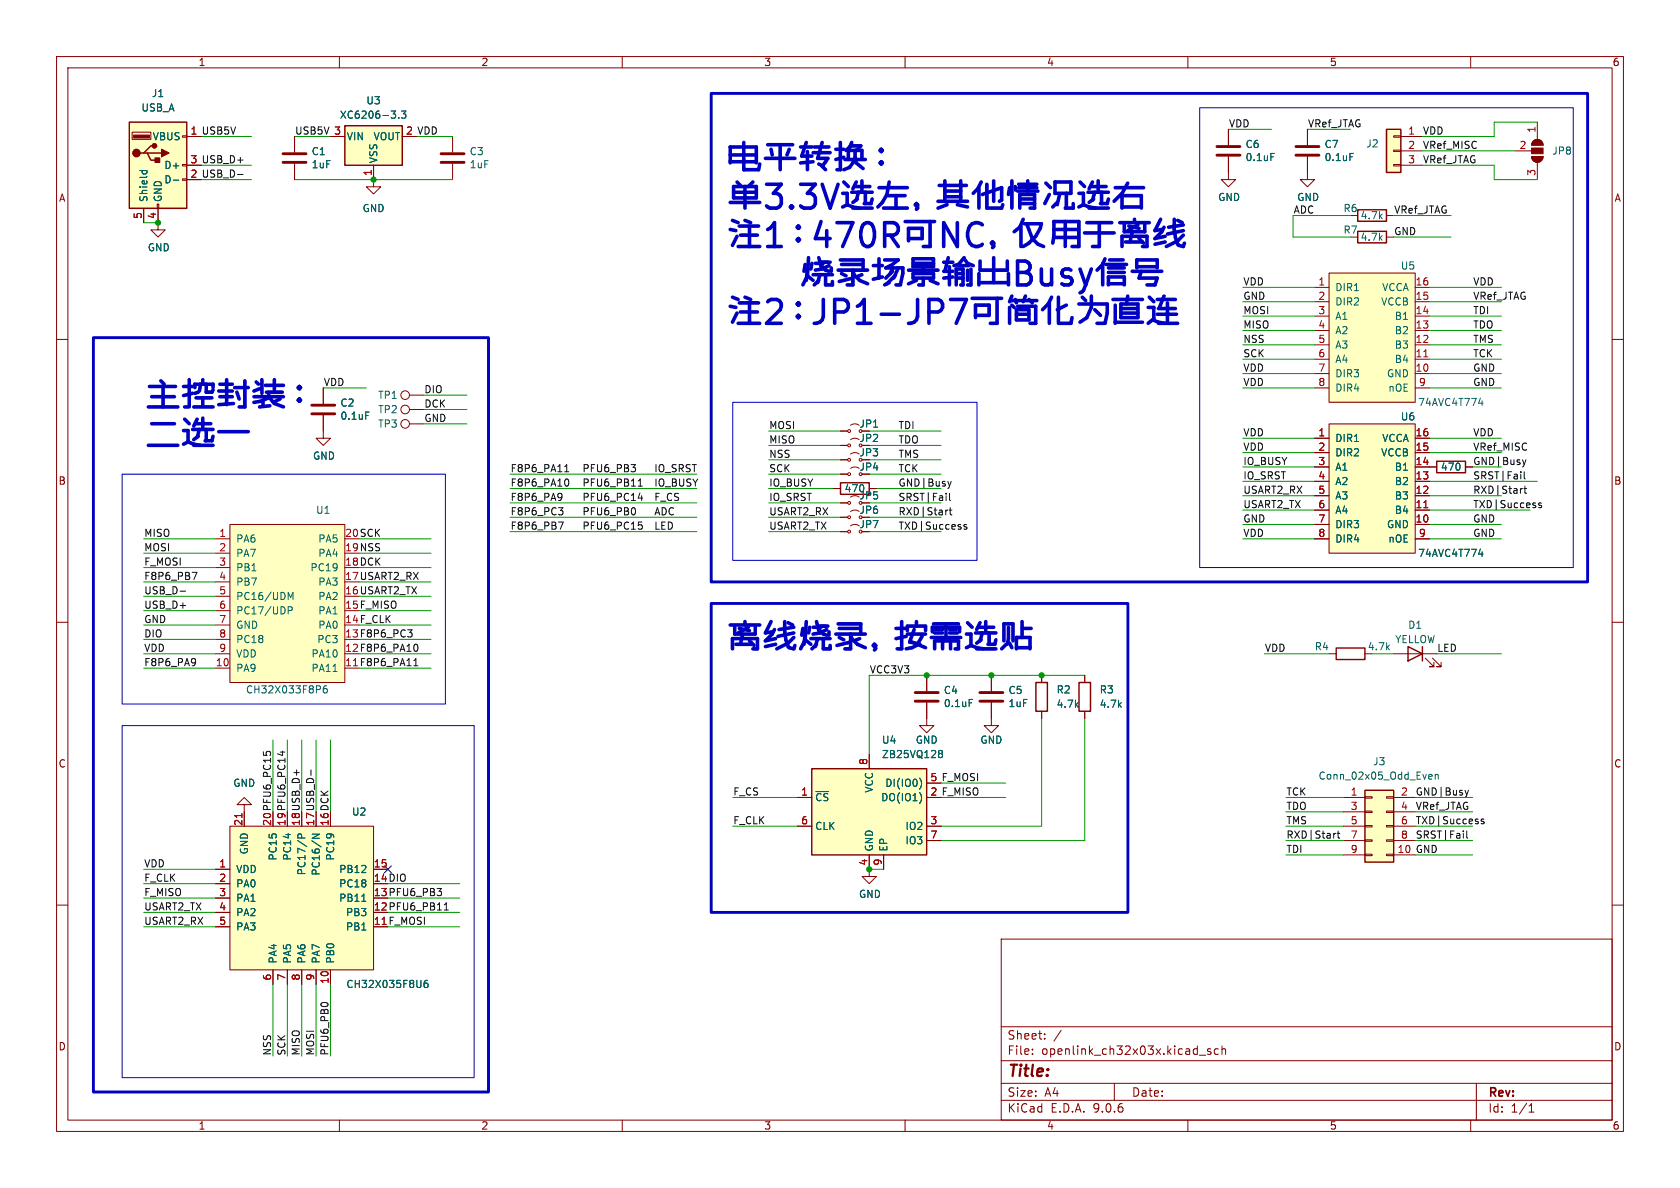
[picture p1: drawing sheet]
<svg xmlns="http://www.w3.org/2000/svg" width="297mm" height="210mm" viewBox="0 0 297 210" stroke-linecap="round" stroke-linejoin="round" font-family="sans-serif">
<g fill="none" stroke="#840000" stroke-width=".18">
<path d="M10 10h277v190h-277zM12 12h273v186h-273zM60 10v2M110 10v2M160 10v2M210 10v2M260 10v2M52.1 24.1v2.8M52.1 29v2.8M10 60h2M285 60h2M10 110h2"/>
<path d="M285 110h2M10 160h2M177 166h108v32h-108zM285 160h2M60 198v2M110 198v2M160 198v2M177 194.5h108M177 191.5h108M177 187.5h108M177 181.5h108M182.5 186.3v.1"/>
<path d="M182.5 185.5v.1M184.7 183.6v.1M184.7 182.8v.1M187.6 182.1l-1.3 2M197 191.5v3M210 198v2M212 186.5h1.2M214 185.5l-.3-.1-.2 .2v.2l.5 .2v.3h-.5M215.4 185.5l-.4-.1-.3 .3v.4l.1 .2h.6M216 185.5l.2-.1 .4 .1 .1 .9M216 184.9v1.5M260 198v2"/>
<path d="M261 191.5v6.5M270.3 196.6h.9M270.3 195.5l.4-.4v1.5"/>
</g>
<path d="M50 28.7h4.1M50 27.2h4.1" fill="none" stroke="#840000" stroke-width=".51"/>
<path d="M22.9 21.6h10.1v15.2h-10.1z" fill="#ffffc2"/>
<path d="M22.9 21.6h10.1v15.2h-10.1zM25.4 27.1h.6l.7 1.2h1.2M26 27.1h2.6M27.3 25.8h-.6l-1.3 1.3h-.6" fill="none" stroke="#840000" stroke-width=".25"/>
<g fill="#840000" stroke="#840000" stroke-width=".25">
<path d="M27.4 27.9h.8v.8h-.8z"/>
<path d="M28.6 26.4l1.2 .7-1.2 .6z"/>
<circle cx="24.1" cy="27.1" r=".63"/>
<circle cx="27.3" cy="25.8" r=".38"/>
</g>
<path d="M23.6 23.9h2.8v.5h-2.8z" fill="#840000" stroke="#840000" stroke-width=".18"/>
<path d="M23.4 23.4h3.3v1.2h-3.3zM25.4 36.8v2.6M27.8 36.1h.3v.7h-.3zM27.9 36.8v2.6M32.3 24h.7v.3h-.7zM32.3 29.1h.7v.2h-.7zM32.3 31.6h.7v.3h-.7zM33 24.1h2.6M33 29.2h2.6" fill="none" stroke="#840000" stroke-width=".18"/>
<path d="M24.7 30.2h1.3M25.2 30.2l-.1 .3M25.9 30.2l.1 .3M30.6 31.8h1" fill="none" stroke="#006464" stroke-width=".18"/>
<path d="M61 22.2h10.1v7h-10.1z" fill="#ffffc2"/>
<path d="M61 22.2h10.1v7h-10.1z" fill="none" stroke="#840000" stroke-width=".25"/>
<path d="M58.4 24.1h2.6M66 29.2v2.6" fill="none" stroke="#840000" stroke-width=".18"/>
<path d="M71 19.6h.8l-.5 .5 .4 .1v.6l-.2 .1-.5-.1M70.5 20.8v.1" fill="none" stroke="#006464" stroke-width=".18"/>
<path d="M241.3 139.7h5.1v12.7h-5.1z" fill="#ffffc2"/>
<path d="M254 81.5h5.1v2.1h-5.1zM241.3 139.7h5.1v12.7h-5.1z" fill="none" stroke="#840000" stroke-width=".25"/>
<g fill="none" stroke="#840000" stroke-width=".18">
<path d="M57.1 73.4v4.1h1.3l-1.3 1.2-1.2-1.2h1.2M57.1 68.6v2.8M252.7 82.6h1.3M259.1 82.6h1.2M237.5 141h3.8M237.5 143.5h3.8M237.5 146.1h3.8M237.5 148.6h3.8M237.5 151.1h3.8M241.3 140.8h1.3v.3h-1.3zM241.3 143.4h1.3v.2h-1.3zM241.3 145.9h1.3v.3h-1.3z"/>
<path d="M241.3 148.5h1.3v.2h-1.3zM241.3 151h1.3v.3h-1.3zM245.1 140.8h1.3v.3h-1.3zM245.1 143.4h1.3v.2h-1.3zM245.1 145.9h1.3v.3h-1.3zM245.1 148.5h1.3v.2h-1.3zM245.1 151h1.3v.3h-1.3zM246.4 141h3.8M246.4 143.5h3.8M246.4 146.1h3.8M246.4 148.6h3.8M246.4 151.1h3.8"/>
</g>
<path d="M64.7 72.8h.6M252.8 136.9l.3 .1 .1 .2-.6 .1M253.1 137.7h-.3M253.7 137l.2-.1 .3 .1 .1 .7M253.7 136.9v.8" fill="none" stroke="#006464" stroke-width=".18"/>
<path d="M55.1 73.2h4.1M55.1 71.6h4.1" fill="none" stroke="#840000" stroke-width=".51"/>
<path d="M40.6 92.7h20.4v28h-20.4z" fill="#ffffc2"/>
<g fill="none" stroke="#840000" stroke-width=".18">
<path d="M66 31.8v1.2h1.3l-1.3 1.3-1.2-1.3h1.2M72.4 74.9h2.5M72.4 72.4h2.5M72.4 69.9h2.5M38.1 95.3h2.5M38.1 97.8h2.5M40.6 92.7h20.4v28h-20.4zM38.1 100.3h2.5M38.1 102.9h2.5M38.1 105.4h2.5M38.1 108h2.5M38.1 110.5h2.5"/>
<path d="M38.1 113h2.5M38.1 115.6h2.5M38.1 118.1h2.5"/>
<circle cx="71.6" cy="72.4" r=".76"/>
<circle cx="71.6" cy="74.9" r=".76"/>
<circle cx="71.6" cy="69.8" r=".76"/>
</g>
<path d="M50.9 104.7l.5 .9 .4-.9v1.3M50.9 107.9h.7l.1-.2-.1-.3-.7-.1v1.2M58.9 118.7h.7M57.8 121.2l-.4 .1a.86 .86 0 0 0 0 1.2l.4-.1 .1-.4-.3-.3h-.2l-.3 .3" fill="none" stroke="#006464" stroke-width=".18"/>
<path d="M40.6 146.1h25.4v25.4h-25.4z" fill="#ffffc2"/>
<g fill="none" stroke="#840000" stroke-width=".18">
<path d="M27.9 39.4v1.2h1.3l-1.3 1.3-1.2-1.3h1.2M80 24.1v2.8M80 29v2.8M217.2 27.7v4.1h1.2l-1.2 1.2-1.3-1.2h1.3M217.2 22.9v2.8M268 26.7h2.8M270.8 27.7h2a1.02 1.02 0 0 1-1 1 1.02 1.02 0 0 1-1-1zM271.1 24.9a1.02 1.02 0 0 1 1.1-.2 1.02 1.02 0 0 1 .6 1h-2zM271.8 21.6v3M271.8 28.7v3.1M148.6 78.7h1.3M148.6 76.2h1.3"/>
<path d="M150.4 77.7l.8-.2 .7 .2M150.4 75.2l.8-.3 .7 .3M148.6 81.3h1.3M150.4 80.3l.8-.3 .7 .3M234.9 115.6h1.3M246.4 115.6h7.6M252 116.3l1.5 1.6h-.8h.8v-.8M253.2 116.3l1.6 1.6h-.8h.8v-.8M38.1 153.7h2.5M38.1 156.2h2.5M38.1 158.8h2.5M40.6 146.1h25.4v25.4h-25.4z"/>
<path d="M43.2 142.2h1.2l-1.2-1.2-1.3 1.2h1.3v3.9M66 153.7h2.6M38.1 161.3h2.5M38.1 163.8h2.5M48.3 171.5v2.5M50.8 171.5v2.5M53.3 171.5v2.5M55.9 171.5v2.5M58.4 171.5v2.5"/>
<circle cx="150.1" cy="78.7" r=".25"/>
<circle cx="150.1" cy="76.2" r=".25"/>
<circle cx="152.1" cy="78.7" r=".25"/>
<circle cx="152.1" cy="76.2" r=".25"/>
<circle cx="150.1" cy="81.3" r=".25"/>
<circle cx="152.1" cy="81.3" r=".25"/>
</g>
<path d="M42.8 143.8v.7" fill="none" stroke="#a90000" stroke-width=".18"/>
<path d="M224.7 27.1h.6M53.3 148.1v-.6l-.2-.1-.3 .1-.2 .6h1.3M55.2 147.5h1.3l-1.3 .7h1.3M64 159.3h.7M75.6 173.3l-.4 .1a.86 .86 0 0 0 0 1.2l.4-.2 .1-.4-.3-.2h-.3l-.1 .2" fill="none" stroke="#006464" stroke-width=".18"/>
<path d="M78 28.7h4M78 27.2h4M215.1 27.4h4.1M215.1 25.9h4.1" fill="none" stroke="#840000" stroke-width=".51"/>
<path d="M236.2 114.6h5.1v2h-5.1zM248.9 114.3l2.6 1.3-2.6 1.2zM251.5 114.3v2.5" fill="none" stroke="#840000" stroke-width=".25"/>
<g fill="#840000" stroke="#840000" stroke-width=".18">
<path d="M271.1 24.9a1.02 1.02 0 0 1 1.1-.2 1.02 1.02 0 0 1 .6 1h-2z"/>
<path d="M270.8 26.2h2v1h-2z"/>
<path d="M270.8 27.7h2a1.02 1.02 0 0 1-1 1 1.02 1.02 0 0 1-1-1z"/>
</g>
<path d="M234.9 74.9h15.3v22.9h-15.3z" fill="#ffffc2"/>
<g fill="none" stroke="#840000" stroke-width=".18">
<path d="M232.4 77.5h2.5M234.9 74.9h15.3v22.9h-15.3zM250.2 77.5h2.5M232.4 82.6h2.5M232.4 85.1h2.5M232.4 87.6h2.5M232.4 90.2h2.5M232.4 92.7h2.5M232.4 95.3h2.5M232.4 80h2.5M250.2 82.6h2.5M250.2 85.1h2.5"/>
<path d="M250.2 87.6h2.5M250.2 90.2h2.5M250.2 92.7h2.5M250.2 95.3h2.5M250.2 80h2.5M153.7 153.7v1.2h1.2l-1.2 1.3-1.3-1.3h1.3"/>
</g>
<path d="M251.7 89.8h.7" fill="none" stroke="#a90000" stroke-width=".18"/>
<path d="M261.4 97.9h.8M262 97.5v.9" fill="none" stroke="#006464" stroke-width=".18"/>
<path d="M143.5 135.9h20.3v15.2h-20.3z" fill="#ffffc2"/>
<path d="M143.5 135.9h20.3v15.2h-20.3zM183.1 120.7h2.1v5h-2.1zM190.8 120.7h2v5h-2z" fill="none" stroke="#840000" stroke-width=".25"/>
<g fill="none" stroke="#840000" stroke-width=".18">
<path d="M231.1 22.9v2.8M231.1 27.7v2.8M163.8 119.4v2.8M175.3 119.4v2.8M184.1 119.4v1.3M191.8 119.4v1.3M153.7 133.4v2.5M163.8 124.2v4.1h1.3l-1.3 1.2-1.2-1.2h1.2M163.8 138.4h2.6M175.3 124.2v4.1h1.2l-1.2 1.2-1.3-1.2h1.3M184.1 125.7v1.3M191.8 125.7v1.3"/>
<path d="M141 141h2.5M141 146.1h2.5M153.7 151.1v2.6M156.2 151.1v2.6M163.8 146.1h2.6M163.8 148.6h2.6"/>
</g>
<path d="M238.6 27.1h.7M162.6 137.6a1.49 1.49 0 0 1 0 1.8M166 133.1l.1 .1M166 132.7h.4l.2 .1v.2l-.2 .2M166.1 133.2h.3M166.1 133.2l-.1 .1M166.4 133.2l.2 .2v.4l-.2 .1h-.4M171.3 123.6h.6M162.9 140.6v.9" fill="none" stroke="#006464" stroke-width=".18"/>
<path d="M229.1 27.4h4.1M229.1 25.9h4.1M161.8 124h4.1M161.8 122.4h4.1M173.2 124h4.1M173.2 122.4h4.1" fill="none" stroke="#840000" stroke-width=".51"/>
<path d="M245.1 22.9h2.5v7.6h-2.5z" fill="#ffffc2"/>
<path d="M240 37.1h5.1v2h-5.1zM245.1 22.9h2.5v7.6h-2.5zM240 40.9h5.1v2h-5.1z" fill="none" stroke="#840000" stroke-width=".25"/>
<path d="M231.1 30.5v1.3h1.3l-1.3 1.2-1.2-1.2h1.2M245.1 38.1h1.3M246.4 24h1.2v.3h-1.2zM246.4 26.5h1.2v.3h-1.2zM246.4 29.1h1.2v.2h-1.2zM247.6 24.1h3.9M247.6 26.7h3.9M247.6 29.2h3.9M245.1 41.9h1.3" fill="none" stroke="#840000" stroke-width=".18"/>
<path d="M234.9 48.3h15.3v22.8h-15.3z" fill="#ffffc2"/>
<g fill="none" stroke="#840000" stroke-width=".18">
<path d="M25.4 36.8v2.6M27.9 36.8v2.6M33 24.1h2.6M33 29.2h2.6M52.1 24.1v2.8M52.1 29v2.8M58.4 24.1h2.6M66 29.2v2.6M217.2 22.9v2.8M217.2 27.7v2.8M231.1 22.9v2.8M231.1 27.7v2.8"/>
<path d="M232.4 55.9h2.5M232.4 58.4h2.5M232.4 50.8h2.5M232.4 53.3h2.5M234.9 48.3h15.3v22.8h-15.3zM250.2 55.9h2.5M250.2 58.4h2.5M250.2 50.8h2.5M250.2 53.3h2.5M57.1 68.6v2.8M57.1 73.4v2.8M148.6 78.7h1.3"/>
<path d="M148.6 76.2h1.3M232.4 61h2.5M232.4 63.5h2.5M232.4 66h2.5M232.4 68.6h2.5M232.4 77.5h2.5M250.2 61h2.5M250.2 63.5h2.5M250.2 66h2.5M250.2 68.6h2.5M250.2 77.5h2.5M147.3 86.4h1.3"/>
<path d="M148.6 94h1.3M148.6 91.4h1.3M148.6 88.9h1.3M148.6 83.8h1.3M148.6 81.3h1.3M150.4 93l.8-.3 .7 .3M150.4 90.4l.8-.2 .7 .2M150.4 87.9l.8-.3 .7 .3M150.4 82.8l.8-.3 .7 .3M153.7 86.4h1.2M232.4 82.6h2.5M232.4 85.1h2.5"/>
<path d="M232.4 87.6h2.5M232.4 90.2h2.5M232.4 92.7h2.5M232.4 95.3h2.5M232.4 80h2.5M250.2 82.6h3.8M250.2 85.1h2.5M250.2 87.6h2.5M250.2 90.2h2.5M250.2 92.7h2.5M250.2 95.3h2.5M250.2 80h2.5"/>
<path d="M259.1 82.6h1.2M163.8 119.4v2.8M175.3 119.4v2.8M184.1 119.4v1.3M191.8 119.4v1.3M153.7 133.4v2.5M163.8 138.4h2.6M163.8 124.2v2.8M175.3 124.2v2.8M184.1 125.7v1.3M191.8 125.7v1.3M38.1 153.7h2.5"/>
<path d="M38.1 156.2h2.5M38.1 158.8h2.5M43.2 143.5v2.6M66 153.7h2.6M141 141h2.5M141 146.1h2.5M153.7 151.1v2.6M156.2 151.1v2.6M163.8 146.1h2.6M163.8 148.6h2.6M38.1 161.3h2.5M38.1 163.8h2.5"/>
<path d="M48.3 171.5v2.5M50.8 171.5v2.5M53.3 171.5v2.5M55.9 171.5v2.5M58.4 171.5v2.5"/>
<circle cx="150.1" cy="91.4" r=".25"/>
<circle cx="150.1" cy="88.9" r=".25"/>
<circle cx="150.1" cy="83.8" r=".25"/>
<circle cx="150.1" cy="94" r=".25"/>
<circle cx="152.1" cy="94" r=".25"/>
<circle cx="152.1" cy="88.9" r=".25"/>
<circle cx="152.1" cy="83.8" r=".25"/>
<circle cx="152.1" cy="91.4" r=".25"/>
</g>
<path d="M251.7 63.1h.7M251.7 89.8h.7M42.8 143.8v.7" fill="none" stroke="#a90000" stroke-width=".18"/>
<g fill="none" stroke="#006464" stroke-width=".18">
<path d="M71 19.6h.8l-.5 .5 .4 .1v.6l-.2 .1-.5-.1M24.7 30.2h1.3M25.2 30.2l-.1 .3M25.9 30.2l.1 .3M30.6 31.8h1M70.5 20.8v.1M224.7 27.1h.6M238.6 27.1h.7M64.7 72.8h.6M261.4 71.3h.8M262 70.9v.8M261.4 97.9h.8"/>
<path d="M262 97.5v.9M162.6 137.6a1.49 1.49 0 0 1 0 1.8M166 133.1l.1 .1M166 132.7h.4l.2 .1v.2l-.2 .2M166.1 133.2h.3M166.1 133.2l-.1 .1M166.4 133.2l.2 .2v.4l-.2 .1h-.4M171.3 123.6h.6M53.3 148.1v-.6l-.2-.1-.3 .1-.2 .6h1.3M55.2 147.5h1.3l-1.3 .7h1.3M64 159.3h.7M162.9 140.6v.9"/>
<path d="M75.6 173.3l-.4 .1a.86 .86 0 0 0 0 1.2l.4-.2 .1-.4-.3-.2h-.3l-.1 .2"/>
</g>
<path d="M148.6 85.3h5.1v2.1h-5.1z" fill="none" stroke="#840000" stroke-width=".25"/>
<g fill="none" stroke="#0f0f0f" stroke-width=".18">
<path d="M42 30.8h1M98.7 92.3h.9l-.6 1.3M98.7 89.7h.8l-.4 .5M99.2 87.3h.1a1.07 1.07 0 0 1-.1 1.1M99.3 90.2l.2 .3v.3l-.2 .2M99.3 87.8l-.1 .1M99.8 83.4h.8M99.9 82.4l.3-.3v1.3M100.2 84.7a.79 .79 0 0 1 0 1.2M111.6 82.1h.7l-.4 .5M112.2 82.7l.1 .2-.1 .4M112.2 89.9l.1 .3-.1 .7"/>
<path d="M112.8 85.9h.8M112.8 88.1h.8M112.9 92.3h.6M112.9 85l.3-.3v1.2M113.3 92.8l.3 .2v.3l-.3 .3M113.4 87.6v.9M167.3 87.2v.1M167.6 90.2l-.3 .1M167.6 85.1l.3 .8M167.8 90.2h.5M167.9 87.2v1.1l.1 .2M167.9 85.9l-.3 .5"/>
<path d="M168 89.7v1.1l.3 .2M168.2 85.1l-.3 .8M170.9 92.8l-.3-.1-.2 .2 .1 .2 .4 .1v.3h-.5M268.9 83.4v.1M269.2 86.4l-.3 .1M269.2 81.3l.3 .8M269.4 86.4h.5M269.5 83.4v1.1l.1 .2M269.5 82.1l-.3 .4M269.6 85.9v1.1l.3 .2M269.8 81.3l-.3 .8M272.5 89l-.3-.1-.2 .2 .1 .2 .4 .1v.3h-.5"/>
<path d="M31.9 104.5h.9M34 101.2h.8l-.5 1.2M34.5 116.5a1.07 1.07 0 0 1-.1 1.1M34.6 117l-.1 .1M72.1 111.3h.8l-.5 .5M72.6 111.8l.3 .3v.3l-.3 .2M73.2 117.7h.7M73.3 116.7l.2-.3v1.3M73.6 113.9a.79 .79 0 0 1 0 1.2M46.6 132.9v.6M47 133.1l.3-.3h.3l.2 .3M49.5 132.9h.9"/>
<path d="M50 132.8v.8M55 136.1v1M259 139.7l.3 .8M259.6 139.7l-.3 .8M77.3 157.1h.8l-.5 .4M77.9 157.6l.2 .2-.2 .5M78.7 159.9l.2-.3v1.3M236.1 147.3l-.3 .1M236.4 147.3h.5M236.6 146.9v1.1l.3 .2M258.7 146.9v.1M259.3 146.9v1.1l.2 .2"/>
<path d="M259.3 140.5l-.3 .5M262.3 144.8h-.3l-.2 .2 .1 .1 .4 .2v.3h-.5M56.8 177.3l.4-.1 .7 .1M78.5 160.9h.8"/>
</g>
<g fill="none" stroke="#009600" stroke-width=".18">
<path d="M25.4 39.4h2.5M35.6 24.1h8.8M35.6 31.8h8.8M35.6 29.2h8.8M52.1 24.1h6.3M52.1 31.8h27.9M73.7 24.1h6.3M217.2 22.9h7.6M231.1 22.9h7.7M238.8 38.1h-10.2v3.8h10.2M246.4 38.1h10.1M251.5 29.2h12.7v2.6h7.6"/>
<path d="M251.5 26.7h16.5M271.8 21.6h-7.6v2.5h-12.7M219.7 58.4h12.7M219.7 50.8h12.7M219.7 55.9h12.7M219.7 53.3h12.7M246.4 41.9h10.1M252.7 58.4h12.7M252.7 50.8h12.7M252.7 55.9h12.7M252.7 53.3h12.7M57.1 68.6h7.7"/>
<path d="M74.9 69.9h7.6M74.9 72.4h7.6M74.9 74.9h7.6M135.9 78.7h12.7M135.9 76.2h12.7M153.7 78.7h12.7M153.7 76.2h12.7M219.7 61h12.7M219.7 66h12.7M219.7 63.5h12.7M219.7 68.6h12.7M219.7 77.5h12.7"/>
<path d="M252.7 61h12.7M252.7 66h12.7M252.7 63.5h12.7M252.7 68.6h12.7M252.7 77.5h12.7M25.4 97.8h12.7M25.4 95.3h12.7M63.5 97.8h12.7M63.5 95.3h12.7M90.2 94h33M90.2 91.4h33M90.2 88.9h33"/>
<path d="M90.2 83.8h33M90.2 86.4h33M135.9 81.3h12.7M135.9 94h12.7M135.9 91.4h12.7M135.9 88.9h12.7M135.9 83.8h12.7M135.9 86.4h11.4M153.7 81.3h12.7M153.7 94h12.7M153.7 91.4h12.7M153.7 88.9h12.7"/>
<path d="M153.7 83.8h12.7M154.9 86.4h11.5M219.7 95.3h12.7M219.7 87.6h12.7M219.7 80h12.7M219.7 85.1h12.7M219.7 90.2h12.7M219.7 82.6h12.7M219.7 92.7h12.7M252.7 95.3h12.7M252.7 87.6h12.7M252.7 80h12.7"/>
<path d="M252.7 85.1h19.1M252.7 90.2h17.8M252.7 92.7h12.7M260.3 82.6h5.1M25.4 100.3h12.7M25.4 102.9h12.7M25.4 105.4h12.7M25.4 108h12.7M25.4 118.1h12.7M25.4 113h12.7M25.4 115.6h12.7M25.4 110.5h12.7"/>
<path d="M63.5 100.3h12.7M63.5 102.9h12.7M63.5 105.4h12.7M63.5 108h12.7M63.5 118.1h12.7M63.5 113h12.7M63.5 115.6h12.7M63.5 110.5h12.7M191.8 119.4h-38.1v14M223.5 115.6h11.4M242.6 115.6h3.8M254 115.6h11.4"/>
<path d="M48.3 130.8v12.7M50.8 130.8v12.7M53.3 130.8v12.7M55.9 130.8v12.7M58.4 130.8v12.7M166.4 138.4h11.4M184.1 127v19.1h-17.7M191.8 127v21.6h-25.4M25.4 158.8h12.7M25.4 156.2h12.7M25.4 153.7h12.7M68.6 158.8h12.7"/>
<path d="M68.6 156.2h12.7M129.5 146.1h11.5M129.5 141h11.5M153.7 153.7h2.5M166.4 141h11.4M227.3 143.5h10.2M227.3 146.1h10.2M227.3 148.6h10.2M227.3 141h10.2M227.3 151.1h10.2M250.2 143.5h10.1M250.2 146.1h10.1"/>
<path d="M250.2 148.6h10.1M250.2 141h10.1M250.2 151.1h10.1M25.4 161.3h12.7M25.4 163.8h12.7M48.3 174v12.7M50.8 174v12.7M53.3 174v12.7M55.9 174v12.7M58.4 174v12.7M68.6 161.3h12.7M68.6 163.8h12.7"/>
</g>
<path d="M68 153.1l1.2 1.2M69.2 153.1l-1.2 1.2" fill="none" stroke="#000084" stroke-width=".18"/>
<g fill="none" stroke="#0000c2" stroke-width=".63">
<path d="M129.1 28.6h4.6M129.1 27.4h4.6M129.1 28.8v-2.8h4.6v2.8M129.1 35.8h5.2M129.5 39l1 .4M129.7 33h4v2h-4zM129.7 34h4M130.3 32.2l.6 .6M130.7 40h3.4M131.5 25.2v4.8h2.6l.2-1M131.7 33v3.8M131.7 39l1 .4"/>
<path d="M132.5 40v3.6M133.1 32.2l-.8 .8M135.3 28h5.2M135.5 32.6h2.6l-1.4 1.6a1.14 1.14 0 0 1 1.4 .8v1l-.4 .6-.4 .2h-1.2l-.6-.4M135.7 25.6h4.4M136.3 26.4l.2 1M137.9 25.6v4.4M139.5 26.4l-.4 1M139.9 36.4l.2 .2-.2 .2M139.9 36.4l-.2 .2 .2 .2M139.9 36.4v.4M141.1 40v.4"/>
<path d="M141.1 40l.2 .2-.2 .2M141.1 40l-.2 .2 .2 .2M141.5 26h2M141.5 32.6h2.6l-1.4 1.6a1.14 1.14 0 0 1 1.4 .8v1l-.4 .6-.4 .2h-1.2l-.6-.4M142.5 25.2l-.8 2.4h1.8M142.7 26.8v3.2M143.7 28.6l-2.2 .2M143.7 27h3.1M143.9 26h2.7M144.8 29l.8 .4M145.2 39.2l-1.1 3h2.7M145.4 32.6l1.4 4.2 1.4-4.2"/>
<path d="M145.4 25.2l-.9 2.8h1.9l-1 1.4 .6 .6M147.8 26.4h1.4M148 39.4h2.8l-1.8 4.2M148.6 25.2v4.8h-.6M149 34.2h.8v2M149.2 27.8l-1.4 .4M149.2 32.2l.8 .8M149.4 28.2h3.6M149.8 26.6h2.6v1.6M149.8 36.2l1 .4 1.2 .2M149.8 36.2l-.8 .4M150 26.4v1.8"/>
<path d="M150.4 25.8h1.8l-1 1M150.6 25.6l-1 1M150.6 25.2l-.4 1M150.6 34h3.6M150.8 36.8h3.4M151.2 27.8l-.4 1-.6 .8-1 .4M151.2 26.6v1.6l.2 .6 1.2 1M151.2 33h2.6M151.4 32.2l-.6 1.2M151.6 35.2l-.8 .6M151.8 34l-.4 1.4M152.4 32v2"/>
<path d="M152.6 39.8a1.01 1.01 0 0 1 1-.4 1.01 1.01 0 0 1 .8 .8 3.3 3.3 0 0 1-.4 3.2 1 1 0 0 1-1.6-.6 3.6 3.6 0 0 1 .2-3zM153 34v2M154.2 35.2l-.2 .8h-1.2M155.4 33.2h5M155.8 28.6l.2 .2-.2 .2M155.8 28.6l-.2 .2 .2 .2M155.8 26.4v.4M155.8 28.6v.4M155.8 26.4l.2 .2-.2 .2M155.8 26.4l-.2 .2 .2 .2M156.2 36.8h4.2M156.8 34.6h3.2"/>
<path d="M157.2 32.2l-.4 2.2-.8 1.4-.8 .8M158.4 34.6v2.2M160 39.2h5.2M162 36l.2 .2M162 36l-.2 .2 .2 .2M162 36v.4M162.2 36.2v.6l-.2 .2M162.2 36.2l-.2 .2M164.4 39.2v4.4h-1.2M165.8 35.6h5.3M166 32.8h4.9M167 34.8h2.8"/>
<path d="M167 33.8h2.8M167 32v3.6M167.4 36.2l-1.6 .6M169.2 39.4v4.2l-2.4-4.2v4.2M169.2 36.2l1.9 .4M169.8 32v3.6M173.1 33.2v3.6M173.5 32.2l-.6 1.2-.8 .8M173.7 39.8a1.46 1.46 0 0 0-2.4 .6 2.7 2.7 0 0 0 .6 3 1.48 1.48 0 0 0 1.8-.2M173.7 34.4l3.4-1.2v2.2l-.4 .2M174.5 32.6v4.2h2.6l.2-.6M175.7 32v3.6"/>
<path d="M178.5 33.2l-.2 1.2M178.9 32v4.8M179.5 33v.6M179.9 33.8h3.6M180.1 32.6h3.2M180.1 33.2h3.2M180.3 36.8v-2.4h2.6v2.4h-.8M180.3 36h2.6M180.3 35.2h2.6M180.5 40v3.6M180.9 38.8l-.6 1.4-1 .8M181.1 39.6h3a5.8 5.8 0 0 1-3.2 4"/>
<path d="M181.5 39.6l1 2.6 1 1 1 .4M181.7 32v1.8M184.9 32.4l.8 .8M185.5 34.4l-.8 1.6M186.5 32.2h2.8v2h-2.8zM186.9 35.8l-.8 .8M187.3 34.4l-.4 1.8M188.3 39.2v4.4M188.5 34.2v2.6M189.7 36v.8h-1.4M190.7 34.2h.8v2M190.9 32.2l.8 .8"/>
<path d="M191.5 36.2l1 .4 1.2 .2M191.5 36.2l-.8 .4M192.1 39.4h4.5M192.3 34h3.6M192.5 36.8h3.4M192.9 33h2.6M193.1 32.2l-.6 1.2M193.3 35.2l-.8 .6M193.5 34l-.4 1.4M194.1 32v2M194.3 39.4v4.2h-1.2M194.7 34v2"/>
<path d="M195.9 35.2l-.2 .8h-1.2M197.2 33.2h5M198 39.4h5.2M198.4 36.6h3.4M198.4 34.4v2.4M198.4 34.2l-1.4 1.4M198.8 39.8v1.2h3.6v-1.2M199.4 32.4l-1.2 2.2h3.6v2.2M199.6 40l1.8 .4M200.6 38.8v.6M201.2 39.8l-1.8 1M205.2 38.8l-1 2 1.2-.2"/>
<path d="M207.6 38.8a7 7 0 0 0 .8 4.6l.8 .2 .2-.6M208.2 39l.8 .4M209.2 39.8l-2.6 .4M129.1 40.6l1 .2M129.1 54.1l1 .2M129.5 52.5l1 .4M130.3 41.8l-.8 1.6M130.3 55.3l-.8 1.7M130.5 43.6h3.8M130.5 57.2h3.8M130.7 53.5h3.4M130.9 41.6h3"/>
<path d="M130.9 55.1h3M131.7 52.5l1 .4M132.5 53.5v3.7M135.7 53.3l.6-.4h1a1.14 1.14 0 0 1 .6 1.8l-2.4 2.5h2.6M135.7 43.6h2.4M135.7 40.6l.8-.6 .4-.6v4.2M141.1 42.2l.2 .2-.2 .2M141.1 42.2l-.2 .2 .2 .2M141.1 42.2v.4M141.1 53.5v.4M141.1 55.7v.5M141.1 55.7l.2 .2-.2 .3"/>
<path d="M141.1 55.7l-.2 .2 .2 .3M141.1 53.5l.2 .2-.2 .2M141.1 53.5l-.2 .2 .2 .2M142.3 46.8l-.2 1.2M142.7 48.8l-.8 1.6M142.7 47.6l-.2 2M142.7 48.8l1 .8M142.9 45.5l-.2 3.3M143.5 46.6l-.2 1M143.7 48.6h3.5M144.1 46.6h1.5M144.8 49.6l-.9 .8"/>
<path d="M144.8 45.5l.4 1.7M145 48.6l-.5 1.4M145 46.4h1.8M145 46.1l.4 1.1 .6 .6 .6 .2M145.6 52.9v3a1.36 1.36 0 0 1-1.7 1.3M146 48.6v1.8h1.2v-.6M146.2 40.8v2.8M146.6 47l-1.2 .6-1.3 .2M147 47.4v.6M147.6 55.1h1.6a1.14 1.14 0 0 0 .8-1.1 1.14 1.14 0 0 0-.8-1.1h-1.6v4.3M148.2 47.8h5.2M148.6 45.9h4v1.9"/>
<path d="M148.8 48.4l.8 .4M148.8 46.8h3.6M150.8 49.2l-2.4 .6M151.6 57.2h2.4M151.6 54.1l.8-.6 .4-.6v4.3M152.4 48.6l-1 .4M153.4 50.2l-1.4-.6-1-1-.2-.8v2.6h-1M154.4 47h1.6M155.4 45.7v3.5M155.8 55.5h3.2M156 49l-1.6 .4M156.4 41.6h1.6a1.14 1.14 0 0 0 .8-1.1 1.14 1.14 0 0 0-.8-1.1h-1.6v4.2"/>
<path d="M156.4 45.9h2.4l-.8 .7M157.2 50l-.8 .4M157.4 41.6l1.4 2M157.8 48l-1.2 1.2M157.8 47.4l-.4 1M157.8 46.8l-1.2 .6h3v1l-.4 1.8M158.2 48.8l-1.4 1.4M158.4 50.4h.8M158.8 47.4l-.8 1.8M160.6 42.2h2.4v-1.8h-2.4v2.2M160.6 47.8h5.2M161.4 46.6h3.6"/>
<path d="M161.4 45.7h3.6v1.5h-3.6zM161.4 48.4h3.6v.8h-3.6zM162 49.6l-1.4 .6M162.2 52.9v3a1.36 1.36 0 0 1-1.6 1.3M163.2 49.2v1.2h-.8M163.2 47.2v.6M164.2 55.1h1.6a1.14 1.14 0 0 0 .9-1.1 1.14 1.14 0 0 0-.9-1.1h-1.6v4.3M164.4 49.6l1.4 .6M166.8 46.4h1.6M166.8 48h1.6M167.6 45.5l-.6 2.5M167.8 47.2v3.2"/>
<path d="M168 52.9h2.9l-1.9 4.3M168.4 49l-1.6 .2M169 50.4v-2.8h1.2v2.8h-.4M169 49.2h1.2M169 48.4h1.2M169.4 47h1.9M170.5 45.7l.6 .9 1 .4M170.5 45.5l-1.1 1.3-.8 .2M171.1 47.8v1.8M171.7 47.6v2.8h-.6M171.9 52.7h5.2M172.5 55.7h2.4v-1.8h-2.4v2.3"/>
<path d="M173.1 48.4v2M173.1 50h5.2M173.3 46.1v1.7h4.8v-1.7M175.5 42.8l.2 .2M175.5 42.8l-.2 .2 .2 .2M175.5 42.8v.4M175.7 43v.6l-.2 .2M175.7 43l-.2 .2M175.7 45.5v4.5M176.3 52.7v4.5h-1.2M178.3 48.4v2M178.5 54.3v2.9"/>
<path d="M178.7 53.1h2M178.9 53.9l.4 .4M178.9 52.3l-.4 1M179.5 52.9l.2 .6M179.7 55.5h2.2M179.7 54.7h2.2v1.9h-2.2zM179.9 54.1h3.2v3.1h-1M179.9 46.1h1.4a1.02 1.02 0 0 1 .8 1.1 1.02 1.02 0 0 1-.8 1 1.12 1.12 0 0 1 1 1 1.12 1.12 0 0 1-.8 1.2h-1.6zM179.9 48.2h1.4M181.1 53.1h2.2M181.3 52.3l-.4 1M181.9 52.9l.6 .6"/>
<path d="M184.1 47.6v2.2l.2 .4a1.14 1.14 0 0 0 1.6-.2M184.3 54.7l1.2-1.2v3.7M185.9 47.6v2.8M185.9 52.5l-.6 1.2M186.1 43l.2-1.2v-2.6h4.4v4.4h-1.2M186.3 42h4.4M186.3 40.6h4.4M187.1 52.5v4.5M188.5 53.9l-1.6 .8M189.3 47.8l-.4-.2h-.6l-.4 .2-.2 .4 .2 .6 1.4 .4 .2 .4-.2 .6-.4 .2h-.8l-.4-.2M189.5 56.2l-.2 1h-2.2M190.7 53.7h5v1.6l-.4 1.9h-1.4"/>
<path d="M190.9 47.6l1 2.8M191.3 52.5l.6 .6M191.7 41.2h5.3M191.9 50.4l-.4 1-.6 .4M192.9 47.6l-1 2.8M192.9 52.3v2l-.8 1.9-1.2 .8M193.5 54.7l1 1M194.9 46.6v3.8M195.3 45.7l-.4 1.1-1 1M195.5 46.8h3.7M195.9 50.4v-1.4h2.9v1.4M195.9 47.4h2.9"/>
<path d="M195.9 48.2h2.9M195.9 50.2h2.9M196.1 45.9h2.5M196.8 52.9h5.2M197.2 57h4.8M197.2 53.9v3.3M198.2 53.7h3v2.5h-3zM198.2 55.3h3M198.2 54.5h3M198.4 43.6v-1.8h4.4v1.8h-.8M199 42.8h3M199.4 52.3l-.2 1.4"/>
<path d="M200.2 41l-.4 1.8M200.2 48h5.2M201 47.4v-1.5h3.6v1.5M201 47.2h3.6M201.4 42.2l.8 .8M201.8 48l-.4 1.2h3.2l-.4 1.2h-1.4M203 54.3h1v2.1l-1 .8M203.2 52.5l.8 .8M203.8 56.6l1 .4 1.2 .2M204.6 52.9h3.2M204.6 55.5h3.4M204.8 57.2h3.4"/>
<path d="M204.8 54.5h3M205.8 52.3l-.8 2M205.8 40.2l-.4 .8-1.2 1.2 1.8-.4M206 42.8l-1.8 .4M206.4 53.5v3.3M209.2 40.8l-2.8 .6M209.2 41.6l-1 1-2 1M26.2 71.9h5.2M26.2 78.7h5.2M26.4 68.3h4.6M26.8 70.1h4M26.8 74.9h4"/>
<path d="M28.4 67.3l.6 .6M28.8 68.3v3.6M32.4 68.3h1.6M32.4 76.1h.8v2M32.6 71.9h.6M32.6 74.1l.8 .8M33.2 78.1l1.1 .4 1.2 .2M33.2 78.1l-.8 .4M33.4 67.1v4.8M34 69.5l-1.6 .4M34 75.9h3.7M34.3 71.9h3.4"/>
<path d="M34.3 78.7h3.4M34.5 68.5v-.6h3.2v.6M34.7 70.3h2.8M34.7 74.9h2.6M34.9 74.1l-.6 1.2M35.1 69.3l-.6 .2M35.1 77.1l-.8 .6M35.3 75.9l-.4 1.4M35.5 67.9l-.2 1.2M35.9 67.1v.8M35.9 70.3v1.4M35.9 73.9v2"/>
<path d="M36.5 67.9v1.4h1l.2-.4M36.5 75.9v2M37.7 77.1l-.2 .8h-1.2M38.7 69.1h2.4M38.7 76.3h5.2M38.9 70.1h2.2M38.9 67.9h2.2M40.1 67.1v2M40.1 69.3v2.2M41.3 71.3l-2.6 .2M41.5 68.5h2.4M41.9 69.3l.4 1.2"/>
<path d="M43.3 67.3v4.6h-1M44.9 70.1h5.2M45.3 67.5l.4 .4M45.9 68.7l-1 .4M46.3 67.1v2.4M46.5 70.7v1M46.9 68.1h3.2M47.1 69.3h2.8M47.5 70.1l1 1.2 1.6 .6M47.5 69.5v.8l-1.4 .6-1.2 .2M47.7 71.7l-1.8 .2M48.5 67.1v2.2"/>
<path d="M49.5 70.5l-1.2 .6M52.9 70.5l.2 .2-.2 .2M52.9 70.5l-.2 .2 .2 .2M52.9 68.3v.4M52.9 70.5v.4M52.9 68.3l.2 .2-.2 .2M52.9 68.3l-.2 .2 .2 .2M129.1 110.5h5.2M129.5 114.7v-1.8h4.4v1.8h-.8M129.9 110.9v1.2h3.6v-1.2M130.1 113.9h3M130.7 111.1l1.8 .4"/>
<path d="M131.3 112.1l-.4 1.8M131.7 109.9v.6M132.3 110.9l-1.8 1M132.5 113.3l.8 .8M136.3 109.9l-1 2 1.2-.2M136.9 111.3l-.4 .8-1.2 1.2 1.8-.4M137.1 113.9l-1.8 .4M138.7 109.9a7 7 0 0 0 .8 4.6l.8 .2 .2-.6M139.3 110.1l.8 .4M140.3 110.9l-2.6 .4M140.3 111.9l-2.8 .6M140.3 112.7l-1 1-2 1"/>
<path d="M141.9 111.1l-.2 1.2M142.3 113.1l-.8 1.6M142.3 111.9l-.2 2M142.3 113.1l1 .8M142.5 109.9l-.2 3.2M143.1 110.9l-.2 1M143.3 112.9h3.5M143.7 110.9h1.5M144.3 113.9l-.8 .8M144.3 109.9l.5 1.6M144.5 112.9l-.4 1.4M144.5 110.7h1.9"/>
<path d="M144.5 110.5l.5 1 .6 .6 .6 .2M145.6 112.9v1.8h1.2v-.6M146.2 111.3l-1.2 .6-1.3 .2M146.6 111.7v.6M147.8 112.1h5.2M148.2 110.3h4v1.8M148.4 112.7l.8 .4M148.4 111.1h3.6M150.4 113.5l-2.4 .6M152 112.9l-1 .4M153 114.5l-1.4-.6-1-1-.2-.8v2.6h-1M154.6 113.9v.4"/>
<path d="M154.6 113.9l.2 .2M154.6 113.9l-.2 .2 .2 .2M154.8 114.1v.6l-.2 .2M154.8 114.1l-.2 .2M158.4 111.1h1.8M159.4 109.9v4.8h-.8M160.2 112.5l-1.8 .4M160.4 112.1h3.2M160.4 111.5v-.8h3.2v.8M161.2 113.5l2.4 1M161.6 111.3l-.8 2.2 1.8 .4M162 109.9v.8"/>
<path d="M163 112.5l-1 1.6-.8 .4-1 .2M164.6 112.7h5.2M164.8 111.7v-.8h4.8v.8M165 110.3h4.4M165.2 114.7v-1.4h4.2v1.4h-.6M165.2 111.9h1.4M165.2 111.3h1.4M166.6 113.3v1.4M167 112.7l-.2 .6M167.2 110.3v2M167.8 111.9h1.4M167.8 111.3h1.2"/>
<path d="M168 113.3v1.4M170.9 112.1h.8v2M171.1 110.1l.8 .8M171.7 114.1l1 .4 1.2 .2M171.7 114.1l-.8 .4M172.5 111.9h3.6M172.7 114.7h3.4M173.1 110.9h2.6M173.3 110.1l-.6 1.2M173.5 113.1l-.8 .6M173.7 111.9l-.4 1.4M174.3 109.9v2"/>
<path d="M174.9 111.9v2M176.1 113.1l-.2 .8h-1.2M177.5 113.3v-3h1.6v3M177.9 113.9l-.8 .8M178.3 110.9v2l-.2 1M178.5 113.7l.4 .8M179.7 114.7v-2h2.4v2M179.7 114.5h2.4M180.7 111.1h1.6M180.7 109.9v2.8"/>
</g>
<path d="M125.7 16.5h155v86.4h-155zM16.5 59.7h69.9v133.3h-69.9zM125.7 106.7h73.7v54.6h-73.7z" fill="none" stroke="#0000c2" stroke-width=".51"/>
<path d="M212.1 19.1h66v81.2h-66zM129.5 71.1h43.2v28h-43.2zM21.6 83.8h57.1v40.7h-57.1zM21.6 128.3h62.2v62.2h-62.2z" fill="none" stroke="#0000c2" stroke-width=".18"/>
<g fill="#009600" stroke="#009600" stroke-width=".18">
<circle cx="66" cy="31.8" r=".46"/>
<circle cx="27.9" cy="39.4" r=".46"/>
<circle cx="153.7" cy="153.7" r=".46"/>
<circle cx="175.3" cy="119.4" r=".46"/>
<circle cx="184.1" cy="119.4" r=".46"/>
<circle cx="163.8" cy="119.4" r=".46"/>
</g>
<text font-size="2.8" fill="#840000" x="178" y="190.9">Title:</text>
<g font-size="2.1" fill="#840000">
<text x="178" y="184">Sheet:</text>
<text x="178" y="186.7">File:</text>
<text x="184.1" y="186.7">openlink_ch32x03x.kicad_sch</text>
<text x="178" y="196.9">KiCad</text>
<text x="178" y="194.1">Size:</text>
<text x="184.7" y="194.1">A4</text>
<text x="185.7" y="196.9">E.D.A.</text>
<text x="193.3" y="196.9">9.0.6</text>
<text x="200" y="194.1">Date:</text>
<text x="263" y="194.3">Rev:</text>
<text x="263" y="196.9">Id:</text>
<text x="267.1" y="196.9">1/1</text>
</g>
<g font-size="1.8" fill="#840000">
<text x="35" y="11.9">1</text>
<text x="85" y="11.9">2</text>
<text x="135" y="11.9">3</text>
<text x="185" y="11.9">4</text>
<text x="235" y="11.9">5</text>
<text x="285" y="11.9">6</text>
<text x="71.7" y="23.9">2 VDD</text>
<text x="10.3" y="35.9">A</text>
<text x="33.6" y="31.5">2 USB_D-</text>
<text x="285.3" y="35.9">A</text>
<text x="151.8" y="75.8">JP1</text>
<text x="151.8" y="80.9">JP3</text>
<text x="151.8" y="78.3">JP2</text>
<text x="151.8" y="83.4">JP4</text>
<text x="10.3" y="85.9">B</text>
<text x="151.8" y="88.5">JP5</text>
<text x="285.3" y="85.9">B</text>
<text x="151.8" y="93.6">JP7</text>
<text x="151.8" y="91">JP6</text>
<text x="10.3" y="135.9">C</text>
<text x="285.3" y="135.9">C</text>
<text x="164.4" y="140.7">2 F_MISO</text>
<text x="48" y="146.1" transform="rotate(-90 48 146.1)">20 PFU6_PC15</text>
<text x="50.5" y="146.1" transform="rotate(-90 50.5 146.1)">19 PFU6_PC14</text>
<text x="53.1" y="146.1" transform="rotate(-90 53.1 146.1)">18 USB_D+</text>
<text x="55.6" y="146.1" transform="rotate(-90 55.6 146.1)">17 USB_D-</text>
<text x="58.2" y="146.1" transform="rotate(-90 58.2 146.1)">16 DCK</text>
<text x="66" y="156">14 DIO</text>
<text x="66" y="158.5">13 PFU6_PB3</text>
<text x="66" y="161">12 PFU6_PB11</text>
<text x="10.3" y="185.9">D</text>
<text x="285.3" y="185.9">D</text>
<text x="35" y="199.9">1</text>
<text x="85" y="199.9">2</text>
<text x="135" y="199.9">3</text>
<text x="185" y="199.9">4</text>
<text x="235" y="199.9">5</text>
<text x="285" y="199.9">6</text>
</g>
<g font-size="1.8" fill="#006464">
<text x="26.7" y="17.4">J1</text>
<text x="24.9" y="19.9">USB_A</text>
<text x="60" y="21.2">XC6206-3.3</text>
<text x="64.7" y="18.6">U3</text>
<text x="26.9" y="25">VBUS</text>
<text x="55" y="27.6">C1</text>
<text x="55" y="29.9">1uF</text>
<text x="61.2" y="25">VIN</text>
<text x="65.9" y="25">VOUT</text>
<text x="66.9" y="29" transform="rotate(-90 66.9 29)">VSS</text>
<text x="82.9" y="27.6">C3</text>
<text x="82.9" y="29.9">1uF</text>
<text x="220.1" y="26.4">C6</text>
<text x="220.1" y="28.7">0.1uF</text>
<text x="234.1" y="26.4">C7</text>
<text x="234.1" y="28.7">0.1uF</text>
<text x="241.4" y="26.3">J2</text>
<text x="274.3" y="27.5">JP8</text>
<text x="26.3" y="35.8" transform="rotate(-90 26.3 35.8)">Shield</text>
<text x="28.8" y="35.8" transform="rotate(-90 28.8 35.8)">GND</text>
<text x="29" y="30.1">D+</text>
<text x="29" y="32.6">D-</text>
<text x="215.3" y="35.7">GND</text>
<text x="229.2" y="35.7">GND</text>
<text x="64" y="37.7">GND</text>
<text x="237.4" y="41.5">R7</text>
<text x="237.4" y="37.7">R6</text>
<text x="240.4" y="39">4.7k</text>
<text x="26" y="44.6">GND</text>
<text x="240.4" y="42.8">4.7k</text>
<text x="247.5" y="47.9">U5</text>
<text x="236" y="51.7">DIR1</text>
<text x="244.3" y="51.7">VCCA</text>
<text x="236" y="56.7">A1</text>
<text x="236" y="59.3">A2</text>
<text x="236" y="54.2">DIR2</text>
<text x="244.1" y="54.2">VCCB</text>
<text x="246.5" y="56.7">B1</text>
<text x="246.5" y="59.3">B2</text>
<text x="236" y="61.8">A3</text>
<text x="236" y="64.4">A4</text>
<text x="246.5" y="61.8">B3</text>
<text x="246.5" y="64.4">B4</text>
<text x="66.8" y="70.7">TP1</text>
<text x="236" y="66.9">DIR3</text>
<text x="236" y="69.4">DIR4</text>
<text x="245.1" y="66.9">GND</text>
<text x="245.3" y="69.4">nOE</text>
<text x="250.6" y="72">74AVC4T774</text>
<text x="60.1" y="72.1">C2</text>
<text x="60.1" y="74.4">0.1uF</text>
<text x="66.8" y="75.8">TP3</text>
<text x="66.8" y="73.3">TP2</text>
<text x="247.5" y="74.5">U6</text>
<text x="55.2" y="81.5">GND</text>
<text x="236" y="83.4">A1</text>
<text x="236" y="78.3">DIR1</text>
<text x="236" y="80.9">DIR2</text>
<text x="244.1" y="80.9">VCCB</text>
<text x="244.3" y="78.3">VCCA</text>
<text x="246.5" y="83.4">B1</text>
<text x="254.6" y="83.4">470</text>
<text x="149.2" y="87.2">470</text>
<text x="236" y="86">A2</text>
<text x="236" y="88.5">A3</text>
<text x="246.5" y="86">B2</text>
<text x="246.5" y="88.5">B3</text>
<text x="55.8" y="91">U1</text>
<text x="236" y="91">A4</text>
<text x="236" y="93.6">DIR3</text>
<text x="245.1" y="93.6">GND</text>
<text x="246.5" y="91">B4</text>
<text x="41.7" y="96.1">PA6</text>
<text x="41.7" y="98.7">PA7</text>
<text x="41.7" y="101.2">PB1</text>
<text x="54.8" y="101.2">PC19</text>
<text x="56.2" y="96.1">PA5</text>
<text x="56.2" y="98.7">PA4</text>
<text x="236" y="96.1">DIR4</text>
<text x="245.3" y="96.1">nOE</text>
<text x="250.6" y="98.7">74AVC4T774</text>
<text x="41.7" y="103.7">PB7</text>
<text x="41.7" y="106.3">PC16/UDM</text>
<text x="56.2" y="103.7">PA3</text>
<text x="56.2" y="106.3">PA2</text>
<text x="41.7" y="108.8">PC17/UDP</text>
<text x="41.7" y="111.4">GND</text>
<text x="41.7" y="113.9">PC18</text>
<text x="56" y="113.9">PC3</text>
<text x="56.2" y="108.8">PA1</text>
<text x="56.2" y="111.4">PA0</text>
<text x="246.6" y="113.9">YELLOW</text>
<text x="248.8" y="111.4">D1</text>
<text x="41.7" y="116.4">VDD</text>
<text x="41.7" y="119">PA9</text>
<text x="55" y="116.4">PA10</text>
<text x="55" y="119">PA11</text>
<text x="232.3" y="115.2">R4</text>
<text x="241.7" y="115.2">4.7k</text>
<text x="43.4" y="122.8">CH32X033F8P6</text>
<text x="166.8" y="122.9">C4</text>
<text x="166.8" y="125.2">0.1uF</text>
<text x="178.2" y="122.9">C5</text>
<text x="178.2" y="125.2">1uF</text>
<text x="186.7" y="122.8">R2</text>
<text x="186.7" y="125.3">4.7k</text>
<text x="194.3" y="122.8">R3</text>
<text x="194.3" y="125.3">4.7k</text>
<text x="155.8" y="131.7">U4</text>
<text x="161.8" y="131.7">GND</text>
<text x="173.2" y="131.7">GND</text>
<text x="155.8" y="134.2">ZB25VQ128</text>
<text x="242.6" y="135.5">J3</text>
<text x="41.1" y="139.3">GND</text>
<text x="144" y="141.8">~{CS}</text>
<text x="154.5" y="140.2" transform="rotate(-90 154.5 140.2)">VCC</text>
<text x="155.7" y="141.8">DO(IO1)</text>
<text x="156.4" y="139.3">DI(IO0)</text>
<text x="233" y="138">Conn_02x05_Odd_Even</text>
<text x="62.1" y="144.4">U2</text>
<text x="144" y="146.9">CLK</text>
<text x="160" y="146.9">IO2</text>
<text x="160" y="149.5">IO3</text>
<text x="41.7" y="154.5">VDD</text>
<text x="44" y="151.1" transform="rotate(-90 44 151.1)">GND</text>
<text x="49.1" y="152.2" transform="rotate(-90 49.1 152.2)">PC15</text>
<text x="51.7" y="152.2" transform="rotate(-90 51.7 152.2)">PC14</text>
<text x="54.2" y="154.8" transform="rotate(-90 54.2 154.8)">PC17/P</text>
<text x="56.7" y="154.9" transform="rotate(-90 56.7 154.9)">PC16/N</text>
<text x="59.3" y="152.2" transform="rotate(-90 59.3 152.2)">PC19</text>
<text x="59.9" y="154.5">PB12</text>
<text x="154.5" y="150.6" transform="rotate(-90 154.5 150.6)">GND</text>
<text x="157.1" y="150.6" transform="rotate(-90 157.1 150.6)">EP</text>
<text x="41.7" y="157.1">PA0</text>
<text x="41.7" y="159.6">PA1</text>
<text x="59.9" y="157.1">PC18</text>
<text x="59.9" y="159.6">PB11</text>
<text x="151.8" y="158.9">GND</text>
<text x="41.7" y="162.2">PA2</text>
<text x="41.7" y="164.7">PA3</text>
<text x="61.1" y="162.2">PB3</text>
<text x="61.1" y="164.7">PB1</text>
<text x="49.1" y="170.4" transform="rotate(-90 49.1 170.4)">PA4</text>
<text x="51.7" y="170.4" transform="rotate(-90 51.7 170.4)">PA5</text>
<text x="54.2" y="170.4" transform="rotate(-90 54.2 170.4)">PA6</text>
<text x="56.7" y="170.4" transform="rotate(-90 56.7 170.4)">PA7</text>
<text x="59.3" y="170.4" transform="rotate(-90 59.3 170.4)">PB0</text>
<text x="61.1" y="174.9">CH32X035F8U6</text>
</g>
<g font-size="1.8" fill="#0f0f0f">
<text x="33.6" y="23.9">1 USB5V</text>
<text x="52.1" y="23.9">USB5V 3</text>
<text x="217.2" y="22.6">VDD</text>
<text x="231.1" y="22.6">VRef_JTAG</text>
<text x="251.5" y="23.9">VDD</text>
<text x="33.6" y="29">3 USB_D+</text>
<text x="251.5" y="28.9">VRef_JTAG</text>
<text x="251.5" y="26.4">VRef_MISC</text>
<text x="228.6" y="37.8">ADC</text>
<text x="246.4" y="41.6">GND</text>
<text x="246.4" y="37.8">VRef_JTAG</text>
<text x="219.7" y="53.1">GND</text>
<text x="219.7" y="50.5">VDD</text>
<text x="260.3" y="50.5">VDD</text>
<text x="260.3" y="53.1">VRef_JTAG</text>
<text x="219.7" y="55.6">MOSI</text>
<text x="219.7" y="58.2">MISO</text>
<text x="260.3" y="58.2">TDO</text>
<text x="260.3" y="55.6">TDI</text>
<text x="219.7" y="65.8">VDD</text>
<text x="219.7" y="63.2">SCK</text>
<text x="219.7" y="60.7">NSS</text>
<text x="260.3" y="60.7">TMS</text>
<text x="260.3" y="63.2">TCK</text>
<text x="260.3" y="65.8">GND</text>
<text x="57.1" y="68.3">VDD</text>
<text x="74.9" y="69.6">DIO</text>
<text x="219.7" y="68.3">VDD</text>
<text x="260.3" y="68.3">GND</text>
<text x="74.9" y="72.1">DCK</text>
<text x="74.9" y="74.7">GND</text>
<text x="135.9" y="75.9">MOSI</text>
<text x="158.7" y="75.9">TDI</text>
<text x="219.7" y="77.2">VDD</text>
<text x="260.3" y="77.2">VDD</text>
<text x="90.2" y="83.6">F8P6_PA11</text>
<text x="102.9" y="83.6">PFU6_PB3</text>
<text x="115.6" y="83.6">IO_SRST</text>
<text x="135.9" y="78.5">MISO</text>
<text x="135.9" y="81">NSS</text>
<text x="135.9" y="83.6">SCK</text>
<text x="158.7" y="83.6">TCK</text>
<text x="158.7" y="78.5">TDO</text>
<text x="158.7" y="81">TMS</text>
<text x="219.7" y="82.3">IO_BUSY</text>
<text x="219.7" y="79.7">VDD</text>
<text x="260.3" y="79.7">VRef_MISC</text>
<text x="260.3" y="82.3">GND|Busy</text>
<text x="90.2" y="88.6">F8P6_PA9</text>
<text x="90.2" y="86.1">F8P6_PA10</text>
<text x="102.9" y="86.1">PFU6_PB11</text>
<text x="102.9" y="88.6">PFU6_PC14</text>
<text x="115.6" y="88.6">F_CS</text>
<text x="115.6" y="86.1">IO_BUSY</text>
<text x="135.9" y="88.6">IO_SRST</text>
<text x="135.9" y="86.1">IO_BUSY</text>
<text x="158.7" y="86.1">GND|Busy</text>
<text x="158.7" y="88.6">SRST|Fail</text>
<text x="219.7" y="89.9">USART2_TX</text>
<text x="219.7" y="84.8">IO_SRST</text>
<text x="219.7" y="87.4">USART2_RX</text>
<text x="260.3" y="84.8">SRST|Fail</text>
<text x="260.3" y="87.4">RXD|Start</text>
<text x="260.3" y="89.9">TXD|Success</text>
<text x="25.4" y="95">MISO</text>
<text x="60.9" y="95">20 SCK</text>
<text x="90.2" y="93.7">F8P6_PB7</text>
<text x="90.2" y="91.2">F8P6_PC3</text>
<text x="102.9" y="91.2">PFU6_PB0</text>
<text x="102.9" y="93.7">PFU6_PC15</text>
<text x="115.6" y="93.7">LED</text>
<text x="115.6" y="91.2">ADC</text>
<text x="135.9" y="91.2">USART2_RX</text>
<text x="135.9" y="93.7">USART2_TX</text>
<text x="158.7" y="93.7">TXD|Success</text>
<text x="158.7" y="91.2">RXD|Start</text>
<text x="219.7" y="92.4">GND</text>
<text x="219.7" y="95">VDD</text>
<text x="260.3" y="95">GND</text>
<text x="260.3" y="92.4">GND</text>
<text x="25.4" y="97.5">MOSI</text>
<text x="25.4" y="100.1">F_MOSI</text>
<text x="60.9" y="97.5">19 NSS</text>
<text x="60.9" y="100.1">18 DCK</text>
<text x="25.4" y="102.6">F8P6_PB7</text>
<text x="25.4" y="105.1">USB_D-</text>
<text x="25.4" y="107.7">USB_D+</text>
<text x="60.9" y="102.6">17 USART2_RX</text>
<text x="60.9" y="105.2">16 USART2_TX</text>
<text x="60.9" y="107.7">15 F_MISO</text>
<text x="25.4" y="112.8">DIO</text>
<text x="25.4" y="110.2">GND</text>
<text x="60.9" y="110.2">14 F_CLK</text>
<text x="60.9" y="112.8">13 F8P6_PC3</text>
<text x="25.4" y="115.3">VDD</text>
<text x="25.4" y="117.8">F8P6_PA9</text>
<text x="60.9" y="115.3">12 F8P6_PA10</text>
<text x="60.9" y="117.9">11 F8P6_PA11</text>
<text x="153.7" y="119.1">VCC3V3</text>
<text x="223.5" y="115.3">VDD</text>
<text x="254" y="115.3">LED</text>
<text x="129.5" y="140.7">F_CS</text>
<text x="164.4" y="138.2">5 F_MOSI</text>
<text x="227.3" y="140.7">TCK</text>
<text x="227.3" y="143.2">TDO</text>
<text x="250.2" y="143.2">VRef_JTAG</text>
<text x="250.2" y="140.7">GND|Busy</text>
<text x="129.5" y="145.8">F_CLK</text>
<text x="227.3" y="148.3">RXD|Start</text>
<text x="227.3" y="145.8">TMS</text>
<text x="250.2" y="148.3">SRST|Fail</text>
<text x="250.2" y="145.8">TXD|Success</text>
<text x="25.4" y="155.9">F_CLK</text>
<text x="25.4" y="153.4">VDD</text>
<text x="227.3" y="150.9">TDI</text>
<text x="250.2" y="150.9">GND</text>
<text x="25.4" y="161">USART2_TX</text>
<text x="25.4" y="158.5">F_MISO</text>
<text x="25.4" y="163.6">USART2_RX</text>
<text x="48" y="186.7" transform="rotate(-90 48 186.7)">NSS</text>
<text x="50.5" y="186.7" transform="rotate(-90 50.5 186.7)">SCK</text>
<text x="53.1" y="186.7" transform="rotate(-90 53.1 186.7)">MISO</text>
<text x="55.6" y="186.7" transform="rotate(-90 55.6 186.7)">MOSI</text>
<text x="58.2" y="186.7" transform="rotate(-90 58.2 186.7)">PFU6_PB0</text>
</g>
<g font-size="1.8" fill="#a90000">
<text x="33.6" y="23.9">1</text>
<text x="59" y="23.9">3</text>
<text x="71.7" y="23.9">2</text>
<text x="248.8" y="23.9">1</text>
<text x="271.5" y="23.6" transform="rotate(-90 271.5 23.6)">1</text>
<text x="33.6" y="29">3</text>
<text x="248.8" y="26.4">2</text>
<text x="248.8" y="29">3</text>
<text x="268.5" y="26.4">2</text>
<text x="33.6" y="31.5">2</text>
<text x="65.8" y="31.2" transform="rotate(-90 65.8 31.2)">1</text>
<text x="271.5" y="31.2" transform="rotate(-90 271.5 31.2)">3</text>
<text x="25.1" y="38.8" transform="rotate(-90 25.1 38.8)">5</text>
<text x="27.7" y="38.8" transform="rotate(-90 27.7 38.8)">4</text>
<text x="233" y="50.5">1</text>
<text x="233" y="53.1">2</text>
<text x="250.1" y="50.5">16</text>
<text x="250.1" y="53.1">15</text>
<text x="233" y="55.6">3</text>
<text x="233" y="58.2">4</text>
<text x="250.1" y="55.6">14</text>
<text x="250.1" y="58.2">13</text>
<text x="233" y="60.7">5</text>
<text x="233" y="63.2">6</text>
<text x="233" y="65.8">7</text>
<text x="250.1" y="60.7">12</text>
<text x="250.1" y="63.2">11</text>
<text x="250.1" y="65.8">10</text>
<text x="233" y="68.3">8</text>
<text x="250.8" y="68.3">9</text>
<text x="233" y="77.2">1</text>
<text x="250.1" y="77.2">16</text>
<text x="233" y="82.3">3</text>
<text x="233" y="79.8">2</text>
<text x="250.1" y="79.8">15</text>
<text x="250.1" y="82.3">14</text>
<text x="233" y="84.8">4</text>
<text x="233" y="87.4">5</text>
<text x="233" y="89.9">6</text>
<text x="250.1" y="84.8">13</text>
<text x="250.1" y="87.4">12</text>
<text x="250.1" y="89.9">11</text>
<text x="38.7" y="95">1</text>
<text x="233" y="92.5">7</text>
<text x="233" y="95">8</text>
<text x="250.1" y="92.5">10</text>
<text x="250.8" y="95">9</text>
<text x="38.7" y="97.5">2</text>
<text x="38.7" y="100.1">3</text>
<text x="38.7" y="102.6">4</text>
<text x="38.7" y="105.2">5</text>
<text x="38.7" y="107.7">6</text>
<text x="38.7" y="110.2">7</text>
<text x="38.7" y="112.8">8</text>
<text x="38.1" y="117.9">10</text>
<text x="38.7" y="115.3">9</text>
<text x="153.4" y="135.3" transform="rotate(-90 153.4 135.3)">8</text>
<text x="141.5" y="140.7">1</text>
<text x="164.4" y="138.2">5</text>
<text x="164.4" y="140.7">2</text>
<text x="238.7" y="140.7">1</text>
<text x="238.7" y="143.3">3</text>
<text x="247.6" y="140.7">2</text>
<text x="247.6" y="143.3">4</text>
<text x="42.9" y="146.1" transform="rotate(-90 42.9 146.1)">21</text>
<text x="48" y="146.1" transform="rotate(-90 48 146.1)">20</text>
<text x="50.5" y="146.1" transform="rotate(-90 50.5 146.1)">19</text>
<text x="53.1" y="146.1" transform="rotate(-90 53.1 146.1)">18</text>
<text x="55.6" y="146.1" transform="rotate(-90 55.6 146.1)">17</text>
<text x="58.2" y="146.1" transform="rotate(-90 58.2 146.1)">16</text>
<text x="141.5" y="145.8">6</text>
<text x="164.4" y="145.8">3</text>
<text x="164.4" y="148.3">7</text>
<text x="238.7" y="145.8">5</text>
<text x="238.7" y="148.3">7</text>
<text x="247.6" y="145.8">6</text>
<text x="247.6" y="148.3">8</text>
<text x="38.7" y="153.4">1</text>
<text x="38.7" y="156">2</text>
<text x="66" y="153.4">15</text>
<text x="66" y="156">14</text>
<text x="153.4" y="153.1" transform="rotate(-90 153.4 153.1)">4</text>
<text x="156" y="153.1" transform="rotate(-90 156 153.1)">9</text>
<text x="238.7" y="150.9">9</text>
<text x="247" y="150.9">10</text>
<text x="38.7" y="158.5">3</text>
<text x="38.7" y="161">4</text>
<text x="66" y="158.5">13</text>
<text x="66" y="161">12</text>
<text x="38.7" y="163.6">5</text>
<text x="66" y="163.6">11 F_MOSI</text>
<text x="66" y="163.6">11</text>
<text x="48" y="173.4" transform="rotate(-90 48 173.4)">6</text>
<text x="50.5" y="173.4" transform="rotate(-90 50.5 173.4)">7</text>
<text x="53.1" y="173.4" transform="rotate(-90 53.1 173.4)">8</text>
<text x="55.6" y="173.4" transform="rotate(-90 55.6 173.4)">9</text>
<text x="58.2" y="174" transform="rotate(-90 58.2 174)">10</text>
</g>
</svg>
